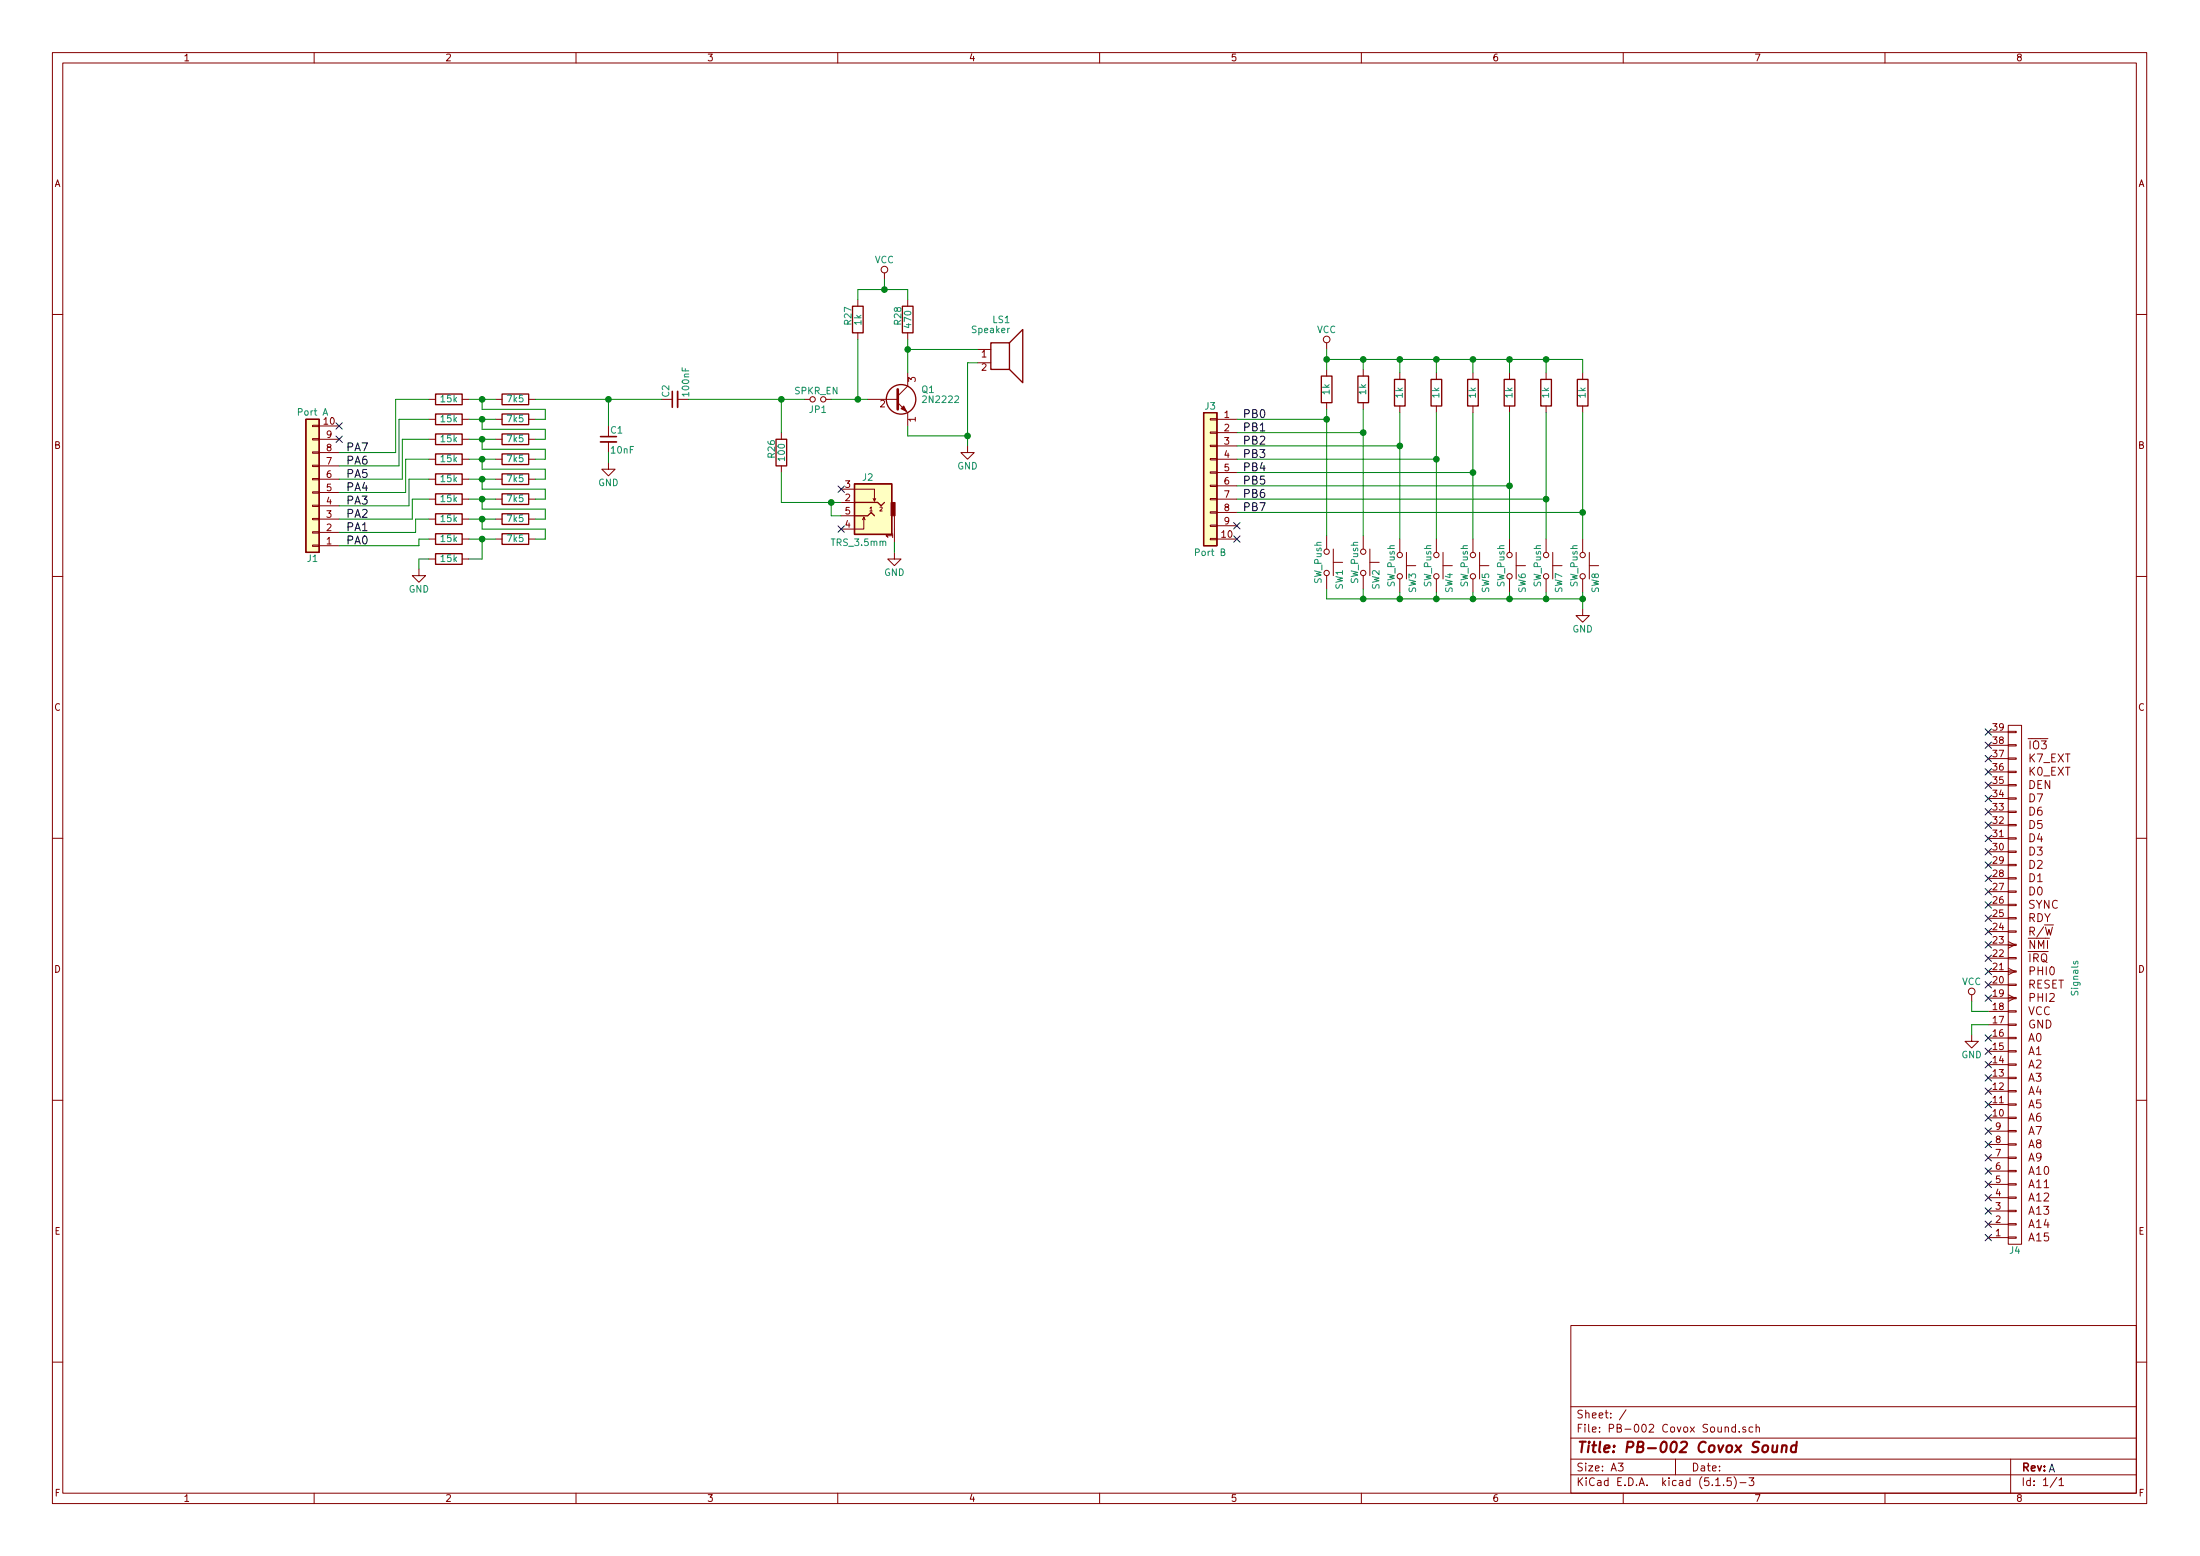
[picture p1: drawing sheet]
<svg xmlns="http://www.w3.org/2000/svg" width="420mm" height="297mm" viewBox="0 0 420 297" stroke-linecap="round" stroke-linejoin="round" font-family="sans-serif">
<g fill="none" stroke="#840000" stroke-width=".19">
<path d="M10 10h400v277h-400zM12 12h396v273.1h-396zM60 10v2M110 10v2M160 10v2M210 10v2M260 10v2M310 10v2M360 10v2M163.8 57.2v1.3M168.9 52.1v1.3M173.4 57.2v1.3"/>
<path d="M10 60h2M81.9 76.2h1.3M88.3 76.2h1.2M94.6 76.2h1.3M101 76.2h1.2M129.4 76.2h2M153.7 76.2h1M157.7 76.2h1M163.8 63.5v1.3M165.7 76.2h5.7M171.4 76.9l2 1.9v2.5M173.4 63.5v1.3"/>
<path d="M173.4 71.2v2.5l-2 1.9M186.7 66.7h2.5M186.7 69.3h2.5M231.1 79.9h1.3v.3h-1.3zM253.4 65.4v1.3M253.4 70.5v1.3M253.4 76.9v1.2M260.3 70.5v1.3M260.3 76.9v1.2M267.3 71.2v1.2M267.3 77.5v1.3M274.3 71.2v1.2"/>
<path d="M274.3 77.5v1.3M281.3 71.2v1.2M281.3 77.5v1.3M288.3 71.2v1.2M288.3 77.5v1.3M295.3 71.2v1.2M295.3 77.5v1.3M302.3 71.2v1.2M302.3 77.5v1.3M408 60h2M59.7 81.2h1.3v.2h-1.3zM59.7 83.7h1.3v.3h-1.3z"/>
<path d="M59.7 86.3h1.3v.2h-1.3zM59.7 88.8h1.3v.3h-1.3zM59.7 91.3h1.3v.3h-1.3zM59.7 93.9h1.3v.2h-1.3zM59.7 96.4h1.3v.3h-1.3zM59.7 99h1.3v.2h-1.3zM61 99.1h3.8M61 91.5h3.8M61 83.9h3.8M61 96.6h3.8M61 94h3.8M61 88.9h3.8"/>
<path d="M61 86.4h3.8M61 81.3h3.8M81.9 80h1.3M81.9 95.3h1.3M81.9 99.1h1.3M81.9 91.5h1.3M81.9 87.7h1.3M81.9 83.9h1.3M88.3 80h1.2M88.3 95.3h1.2M88.3 99.1h1.2M88.3 91.5h1.2"/>
<path d="M88.3 87.7h1.2M88.3 83.9h1.2M94.6 80h1.3M94.6 95.3h1.3M94.6 99.1h1.3M94.6 91.5h1.3M94.6 87.7h1.3M94.6 83.9h1.3M101 80h1.2M101 95.3h1.2M101 99.1h1.2M101 91.5h1.2"/>
<path d="M101 87.7h1.2M101 83.9h1.2M116.2 88.3v1.3h1.3l-1.3 1.2-1.3-1.2h1.3M116.2 84.4v2M149.2 82.6v1.3M149.2 88.9v1.3M160.7 93.4h6.3v2.3l.3-.5M160.7 95.9h2.5M160.7 98.5h2.5M165 98.7l-.3 .5M165.2 99.2l-.2-.5v2.3h-4.3M166.8 95.2l.2 .5"/>
<path d="M170.8 98.5v5M184.8 85.1v1.3h1.3l-1.3 1.3-1.3-1.3h1.3M231.1 97.7h1.3v.3h-1.3zM231.1 95.2h1.3v.2h-1.3zM231.1 92.6h1.3v.3h-1.3zM231.1 90.1h1.3v.2h-1.3zM231.1 87.5h1.3v.3h-1.3zM231.1 85h1.3v.3h-1.3zM231.1 82.5h1.3v.2h-1.3zM232.4 80h3.8M232.4 95.3h3.8M232.4 87.7h3.8"/>
<path d="M232.4 82.6h3.8M232.4 85.1h3.8M232.4 90.2h3.8M232.4 92.7h3.8M232.4 97.8h3.8M10 110h2M59.7 101.5h1.3v.3h-1.3zM59.7 104h1.3v.3h-1.3zM61 104.2h3.8M61 101.6h3.8M80 108.6v1.3h1.3l-1.3 1.3-1.3-1.3h1.3M81.9 102.9h1.3"/>
<path d="M81.9 106.7h1.3M88.3 102.9h1.2M88.3 106.7h1.2M94.6 102.9h1.3M101 102.9h1.2M170.8 105.4v1.3h1.3l-1.3 1.3-1.3-1.3h1.3M231.1 102.8h1.3v.2h-1.3zM231.1 100.2h1.3v.3h-1.3zM232.4 102.9h3.8M232.4 100.4h3.8M253.4 102.3v2.5M253.4 109.9v2.5"/>
<path d="M254.6 107.4h1.8M254.6 104.8v5.1M260.3 102.3v2.5M260.3 109.9v2.5M261.6 107.4h1.8M261.6 104.8v5.1M267.3 102.9v2.5M267.3 110.5v2.6M268.6 108h1.8M268.6 105.4v5.1M274.3 102.9v2.5M274.3 110.5v2.6"/>
<path d="M275.6 108h1.8M275.6 105.4v5.1M281.3 102.9v2.5M281.3 110.5v2.6M282.6 108h1.8M282.6 105.4v5.1M288.3 102.9v2.5M288.3 110.5v2.6M289.6 108h1.7M289.6 105.4v5.1M295.3 102.9v2.5M295.3 110.5v2.6"/>
<path d="M296.5 108h1.8M296.5 105.4v5.1M302.3 116.2v1.3h1.2l-1.2 1.3-1.3-1.3h1.3M302.3 102.9v2.5M302.3 110.5v2.6M303.5 108h1.8M303.5 105.4v5.1M408 110h2M379.7 139.7h3.8M383.5 138.5h2.6v99h-2.6zM383.5 139.6h1.6v.3h-1.6zM379.7 157.5h3.8"/>
<path d="M379.7 155h3.8M379.7 152.4h3.8M379.7 149.9h3.8M379.7 147.4h3.8M379.7 144.8h3.8M379.7 142.3h3.8M383.5 142.1h1.6v.3h-1.6zM383.5 144.7h1.6v.2h-1.6zM383.5 147.2h1.6v.3h-1.6zM383.5 149.8h1.6v.2h-1.6zM383.5 152.3h1.6v.3h-1.6zM383.5 154.8h1.6v.3h-1.6z"/>
<path d="M383.5 157.4h1.6v.2h-1.6zM383.5 159.9h1.6v.3h-1.6zM10 160h2M379.7 160.1h3.8M379.7 162.6h3.8M379.7 177.8h3.8M379.7 175.3h3.8M379.7 172.8h3.8M379.7 170.2h3.8M379.7 167.7h3.8M379.7 165.1h3.8M383.5 162.5h1.6v.2h-1.6z"/>
<path d="M383.5 165h1.6v.3h-1.6zM383.5 167.5h1.6v.3h-1.6zM383.5 170.1h1.6v.2h-1.6zM383.5 172.6h1.6v.3h-1.6zM383.5 175.2h1.6v.2h-1.6zM383.5 177.7h1.6v.3h-1.6zM383.5 179.7l1.3 .7-1.3 .6M408 160h2M376.6 197.5v1.3h1.2l-1.2 1.3-1.3-1.3h1.3M376.6 189.9v1.3M379.7 188h3.8M379.7 185.5h3.8"/>
<path d="M379.7 182.9h3.8M379.7 180.4h3.8M379.7 198.2h3.8M379.7 195.6h3.8M379.7 193.1h3.8M379.7 190.5h3.8M383.5 180.2h1.6v.3h-1.6zM383.5 182.8h1.6v.2h-1.6zM383.5 185.3h1.6v.3h-1.6zM383.5 187.9h1.6v.2h-1.6zM383.5 190.4h1.6v.3h-1.6zM383.5 192.9h1.6v.3h-1.6z"/>
<path d="M383.5 195.5h1.6v.2h-1.6zM383.5 198h1.6v.3h-1.6zM383.5 184.8l1.3 .7-1.3 .6M383.5 189.9l1.3 .6-1.3 .7M10 210h2M379.7 218.5h3.8M379.7 215.9h3.8M379.7 213.4h3.8M379.7 210.9h3.8M379.7 208.3h3.8M379.7 205.8h3.8M379.7 203.2h3.8"/>
<path d="M379.7 200.7h3.8M383.5 200.6h1.6v.2h-1.6zM383.5 203.1h1.6v.3h-1.6zM383.5 205.6h1.6v.3h-1.6zM383.5 208.2h1.6v.2h-1.6zM383.5 210.7h1.6v.3h-1.6zM383.5 213.3h1.6v.2h-1.6zM383.5 215.8h1.6v.3h-1.6zM383.5 218.3h1.6v.3h-1.6zM408 210h2M379.7 236.3h3.8M379.7 233.7h3.8"/>
<path d="M379.7 231.2h3.8M379.7 228.6h3.8M379.7 226.1h3.8M379.7 223.6h3.8M379.7 221h3.8M383.5 220.9h1.6v.2h-1.6zM383.5 223.4h1.6v.3h-1.6zM383.5 226h1.6v.2h-1.6zM383.5 228.5h1.6v.3h-1.6zM383.5 231h1.6v.3h-1.6zM383.5 233.6h1.6v.2h-1.6zM383.5 236.1h1.6v.3h-1.6z"/>
<path d="M300 253h108v32.1h-108zM10 260h2M300 278.5h108M300 274.5h108M300 268.5h108M309 279.3h1l-.5 .6 .4 .1v.7l-.2 .1-.7-.1M310.5 269.1l-1.2 2M320 278.5v3M329.5 272.5l.2-.1 .3 .1 .1 .9M331.4 272.5l-.4-.1-.3 .3 .1 .6 .2 .1 .4-.1M331.4 271.9v1.5M332.2 273.3v.1"/>
<path d="M333.4 272.5l-.4-.1-.2 .2 .1 .2 .5 .2v.3h-.6M334.7 272.5l-.4-.1-.3 .3 .1 .6 .2 .1 .4-.1M335.4 272.5l.2-.1 .3 .1 .1 .9M335.4 271.9v1.5M384 278.5v6.6M408 260h2M60 285.1v1.9M110 285.1v1.9M160 285.1v1.9M210 285.1v1.9M260 285.1v1.9M300 281.5h108"/>
<path d="M310 285.1v1.9M327.7 283.6h.8M329.2 283.5v.1M330.6 282.1h-.7l-.1 .7 .2-.1h.5l.2 .3-.1 .5-.2 .1-.6-.1M331.2 281.9a1.71 1.71 0 0 1 0 2.3M332.3 283h1.2M334 282.1h.9l-.5 .6 .5 .1v.7l-.2 .1-.7-.1M360 285.1v1.9M392.8 282l-1.3 2M393.2 282.5l.5-.4v1.5M393.2 283.6h.9"/>
<circle cx="168.9" cy="51.5" r=".63"/>
<circle cx="155.2" cy="76.2" r=".51"/>
<circle cx="157.2" cy="76.2" r=".51"/>
<circle cx="253.4" cy="64.8" r=".63"/>
<circle cx="253.4" cy="105.3" r=".51"/>
<circle cx="253.4" cy="109.4" r=".51"/>
<circle cx="260.3" cy="109.4" r=".51"/>
<circle cx="260.3" cy="105.3" r=".51"/>
<circle cx="267.3" cy="106" r=".51"/>
<circle cx="267.3" cy="110" r=".51"/>
<circle cx="274.3" cy="110" r=".51"/>
<circle cx="274.3" cy="106" r=".51"/>
<circle cx="281.3" cy="106" r=".51"/>
<circle cx="281.3" cy="110" r=".51"/>
<circle cx="288.3" cy="110" r=".51"/>
<circle cx="288.3" cy="106" r=".51"/>
<circle cx="295.3" cy="106" r=".51"/>
<circle cx="295.3" cy="110" r=".51"/>
<circle cx="302.3" cy="106" r=".51"/>
<circle cx="302.3" cy="110" r=".51"/>
<circle cx="376.6" cy="189.3" r=".63"/>
</g>
<path d="M338.6 275.9l-.1 1.2a.6 .6 0 0 0 .8-.1M339.4 275.9l-.1 1.3M340.4 276.1l.3-.2 .4 .1v1.2M340.4 275.9l-.2 1.3M343.1 276a.68 .68 0 0 0-1 .3l-.1 .5 .2 .3 .1 .1 .6-.1M343.2 275.2l-.3 2" fill="none" stroke="#840000" stroke-width=".41"/>
<g fill="none" stroke="#840000" stroke-width=".25">
<path d="M162.8 58.5h2v5h-2zM172.3 58.5h2.1v5h-2.1zM83.2 79h5.1v2.1h-5.1zM83.2 75.2h5.1v2.1h-5.1zM95.9 75.2h5.1v2.1h-5.1zM95.9 79h5.1v2.1h-5.1zM189.2 65.4h3.6v5.1h-3.6zM192.8 65.4l2.5-2.5v10.2l-2.5-2.6M229.9 78.8h2.5v25.4h-2.5zM252.3 71.8h2.1v5.1h-2.1zM259.3 71.8h2.1v5.1h-2.1zM266.3 72.4h2.1v5.1h-2.1z"/>
<path d="M273.3 72.4h2v5.1h-2zM280.3 72.4h2v5.1h-2zM287.3 72.4h2v5.1h-2zM294.3 72.4h2v5.1h-2zM301.2 72.4h2.1v5.1h-2.1zM58.4 80h2.6v25.4h-2.6zM83.2 94.3h5.1v2h-5.1zM83.2 98.1h5.1v2h-5.1zM83.2 90.5h5.1v2h-5.1zM83.2 86.7h5.1v2h-5.1zM83.2 82.8h5.1v2.1h-5.1zM95.9 94.3h5.1v2h-5.1z"/>
<path d="M95.9 98.1h5.1v2h-5.1zM95.9 86.7h5.1v2h-5.1zM95.9 90.5h5.1v2h-5.1zM95.9 82.8h5.1v2.1h-5.1zM148.2 83.9h2v5h-2zM163.2 92.4h7.1v9.6h-7.1zM163.2 98.5h2.5l.7-.7 .6 .7M163.2 95.9h4.4l.7 .7 .6-.7M83.2 101.9h5.1v2h-5.1zM83.2 105.7h5.1v2h-5.1zM95.9 101.9h5.1v2h-5.1z"/>
<circle cx="172.1" cy="76.2" r="2.82"/>
</g>
<g fill="#ffffc2" stroke="#ffffc2" stroke-width=".19">
<path d="M163.2 92.4h7.1v9.6h-7.1z"/>
<path d="M229.9 78.8h2.5v25.4h-2.5z"/>
<path d="M58.4 80h2.6v25.4h-2.6z"/>
</g>
<g fill="#840000" stroke="#840000" stroke-width=".19">
<path d="M170.2 95.9h.7v2.6h-.7z"/>
<path d="M172.1 78l.5-.5 .5 1z"/>
</g>
<path d="M61.7 79.3l.4-1.3 .5 1.3M396.1 183.6l-.1 .2 .2 .2h.2l.1-.4h.3v.4" fill="none" stroke="#008484" stroke-width=".19"/>
<path d="M129.4 74.7v3.1M114.7 84.4h3" fill="none" stroke="#840000" stroke-width=".33"/>
<path d="M128.4 74.7v3.1M114.7 83.3h3" fill="none" stroke="#840000" stroke-width=".3"/>
<path d="M171.4 74.3v3.8" fill="none" stroke="#840000" stroke-width=".51"/>
<g fill="none" stroke="#008400" stroke-width=".19">
<path d="M163.8 57.2v-1.9h9.6v1.9M168.9 53.4v1.9M81.9 76.2h-6.3v10.2h-10.8M89.5 76.2h5.1M92.1 76.2v1.9h12v1.9h-1.9M102.2 76.2h24.2M116.2 76.2v5.1M131.4 76.2h22.3M149.2 76.2v6.4M158.7 76.2h7M163.8 64.8v11.4M173.4 66.7h13.3"/>
<path d="M173.4 64.8v6.4M186.7 69.3h-1.9v15.8M253.4 66.7v3.8M253.4 78.1v24.2M253.4 68.6h48.9v2.6M260.3 68.6v1.9M260.3 78.1v24.2M267.3 68.6v2.6M267.3 78.8v24.1M274.3 68.6v2.6M274.3 78.8v24.1M281.3 68.6v2.6"/>
<path d="M281.3 78.8v24.1M288.3 68.6v2.6M288.3 78.8v24.1M295.3 68.6v2.6M295.3 78.8v24.1M302.3 78.8v24.1M81.9 95.3h-3.2v3.8h-13.9M81.9 99.1h-2.5v2.5h-14.6M81.9 91.5h-3.8v5.1h-13.3M81.9 83.9h-5.1v7.6h-12M81.9 87.7h-4.4v6.3h-12.7M81.9 80h-5.7v8.9h-11.4"/>
<path d="M89.5 99.1h5.1M89.5 95.3h5.1M89.5 91.5h5.1M89.5 87.7h5.1M89.5 83.9h5.1M89.5 80h5.1M92.1 95.3v1.9h12v1.9h-1.9M92.1 91.5v1.9h12v1.9h-1.9M92.1 80v2h12v1.9h-1.9M92.1 83.9v1.9h12v1.9h-1.9M92.1 87.7v1.9h12v1.9h-1.9M92.1 99.1v1.9h12v1.9h-1.9"/>
<path d="M116.2 86.4v1.9M149.2 90.2v5.7h11.5M158.7 95.9v2.6h2M173.4 81.3v1.9h11.4M236.2 95.3h59.1M236.2 87.7h38.1M236.2 80h17.2M236.2 82.6h24.1M236.2 85.1h31.1M236.2 90.2h45.1M236.2 92.7h52.1M236.2 97.8h66.1"/>
<path d="M81.9 102.9h-1.9v1.3h-15.2M81.9 106.7h-1.9v1.9M89.5 102.9h5.1M92.1 102.9v3.8h-2.6M170.8 103.5v1.9M253.4 112.4v1.9h48.9M260.3 112.4v1.9M267.3 113.1v1.2M274.3 113.1v1.2M281.3 113.1v1.2M288.3 113.1v1.2M295.3 113.1v1.2"/>
<path d="M302.3 113.1v3.1M376.6 191.2v1.9h3.1M379.7 195.6h-3.1v1.9"/>
</g>
<g fill="#008400" stroke="#008400" stroke-width=".25">
<circle cx="173.4" cy="66.7" r=".51"/>
<circle cx="288.3" cy="68.6" r=".51"/>
<circle cx="295.3" cy="68.6" r=".51"/>
<circle cx="253.4" cy="68.6" r=".51"/>
<circle cx="168.9" cy="55.3" r=".51"/>
<circle cx="163.8" cy="76.2" r=".51"/>
<circle cx="184.8" cy="83.2" r=".51"/>
<circle cx="158.8" cy="95.9" r=".51"/>
<circle cx="149.2" cy="76.2" r=".51"/>
<circle cx="274.3" cy="68.6" r=".51"/>
<circle cx="260.3" cy="82.6" r=".51"/>
<circle cx="253.4" cy="80" r=".51"/>
<circle cx="92.1" cy="76.2" r=".51"/>
<circle cx="92.1" cy="80" r=".51"/>
<circle cx="92.1" cy="83.9" r=".51"/>
<circle cx="92.1" cy="87.7" r=".51"/>
<circle cx="92.1" cy="91.5" r=".51"/>
<circle cx="92.1" cy="95.3" r=".51"/>
<circle cx="92.1" cy="99.1" r=".51"/>
<circle cx="92.1" cy="102.9" r=".51"/>
<circle cx="116.2" cy="76.2" r=".51"/>
<circle cx="281.3" cy="68.6" r=".51"/>
<circle cx="267.3" cy="85.1" r=".51"/>
<circle cx="274.3" cy="87.7" r=".51"/>
<circle cx="288.3" cy="92.7" r=".51"/>
<circle cx="267.3" cy="68.6" r=".51"/>
<circle cx="260.3" cy="68.6" r=".51"/>
<circle cx="302.3" cy="114.3" r=".51"/>
<circle cx="295.3" cy="114.3" r=".51"/>
<circle cx="288.3" cy="114.3" r=".51"/>
<circle cx="281.3" cy="114.3" r=".51"/>
<circle cx="274.3" cy="114.3" r=".51"/>
<circle cx="267.3" cy="114.3" r=".51"/>
<circle cx="260.3" cy="114.3" r=".51"/>
<circle cx="302.3" cy="97.8" r=".51"/>
<circle cx="281.3" cy="90.2" r=".51"/>
<circle cx="295.3" cy="95.3" r=".51"/>
</g>
<g fill="none" stroke="#000084" stroke-width=".19">
<path d="M64.2 83.2l1.2 1.3M64.2 80.7l1.2 1.2M65.4 83.2l-1.2 1.3M65.4 80.7l-1.2 1.2M160 92.8l1.3 1.2M161.3 92.8l-1.3 1.2M235.6 99.8l1.2 1.2M236.8 99.8l-1.2 1.2M160 100.4l1.3 1.2M161.3 100.4l-1.3 1.2M235.6 102.3l1.2 1.2M236.8 102.3l-1.2 1.2"/>
<path d="M379.1 139.1l1.2 1.2M380.3 139.1l-1.2 1.2M379.1 159.4l1.2 1.3M379.1 156.9l1.2 1.2M379.1 154.4l1.2 1.2M379.1 151.8l1.2 1.2M379.1 149.3l1.2 1.2M379.1 146.7l1.2 1.3M379.1 144.2l1.2 1.2M379.1 141.7l1.2 1.2M380.3 159.4l-1.2 1.3M380.3 156.9l-1.2 1.2"/>
<path d="M380.3 154.4l-1.2 1.2M380.3 151.8l-1.2 1.2M380.3 149.3l-1.2 1.2M380.3 146.7l-1.2 1.3M380.3 144.2l-1.2 1.2M380.3 141.7l-1.2 1.2M379.1 179.8l1.2 1.2M379.1 177.2l1.2 1.2M379.1 174.7l1.2 1.2M379.1 172.1l1.2 1.3M379.1 169.6l1.2 1.2M379.1 167.1l1.2 1.2"/>
<path d="M379.1 164.5l1.2 1.2M379.1 162l1.2 1.2M380.3 179.8l-1.2 1.2M380.3 177.2l-1.2 1.2M380.3 174.7l-1.2 1.2M380.3 172.1l-1.2 1.3M380.3 169.6l-1.2 1.2M380.3 167.1l-1.2 1.2M380.3 164.5l-1.2 1.2M380.3 162l-1.2 1.2M379.1 182.3l1.2 1.2M379.1 197.5l1.2 1.3"/>
<path d="M379.1 189.9l1.2 1.2M379.1 187.4l1.2 1.2M379.1 184.8l1.2 1.3M380.3 182.3l-1.2 1.2M380.3 197.5l-1.2 1.3M380.3 189.9l-1.2 1.2M380.3 187.4l-1.2 1.2M380.3 184.8l-1.2 1.3M379.1 215.3l1.2 1.2M379.1 217.9l1.2 1.2M379.1 212.8l1.2 1.2M379.1 210.2l1.2 1.3"/>
<path d="M379.1 207.7l1.2 1.2M379.1 205.2l1.2 1.2M379.1 202.6l1.2 1.2M379.1 200.1l1.2 1.2M380.3 215.3l-1.2 1.2M380.3 217.9l-1.2 1.2M380.3 212.8l-1.2 1.2M380.3 210.2l-1.2 1.3M380.3 207.7l-1.2 1.2M380.3 205.2l-1.2 1.2M380.3 202.6l-1.2 1.2M380.3 200.1l-1.2 1.2"/>
<path d="M379.1 235.6l1.2 1.3M379.1 233.1l1.2 1.2M379.1 230.6l1.2 1.2M379.1 228l1.2 1.2M379.1 225.5l1.2 1.2M379.1 222.9l1.2 1.3M379.1 220.4l1.2 1.2M380.3 235.6l-1.2 1.3M380.3 233.1l-1.2 1.2M380.3 230.6l-1.2 1.2M380.3 228l-1.2 1.2M380.3 225.5l-1.2 1.2"/>
<path d="M380.3 222.9l-1.2 1.3M380.3 220.4l-1.2 1.2"/>
</g>
<text font-size="2.8" fill="#840000" x="301" y="277.3">Title: PB-002 Covox Sound</text>
<g font-size="2.1">
<text x="237.8" y="79.8">PB0</text>
<text x="237.8" y="82.3">PB1</text>
<text x="66.3" y="88.7">PA6</text>
<text x="66.3" y="86.1">PA7</text>
<text x="237.8" y="87.4">PB3</text>
<text x="237.8" y="90">PB4</text>
<text x="237.8" y="84.9">PB2</text>
<text x="66.3" y="93.8">PA4</text>
<text x="66.3" y="91.2">PA5</text>
<text x="237.8" y="92.5">PB5</text>
<text x="237.8" y="95">PB6</text>
<text x="66.3" y="98.8">PA2</text>
<text x="66.3" y="96.3">PA3</text>
<text x="66.3" y="101.4">PA1</text>
<text x="237.8" y="97.6">PB7</text>
<text x="66.3" y="103.9">PA0</text>
</g>
<g font-size="2.1" fill="#840000">
<text x="387.5" y="143">IO3</text>
<text x="387.4" y="148.1">K0_EXT</text>
<text x="387.4" y="145.5">K7_EXT</text>
<text x="387.3" y="150.6">DEN</text>
<text x="387.5" y="155.7">D6</text>
<text x="387.5" y="153.1">D7</text>
<text x="387.5" y="160.8">D4</text>
<text x="387.5" y="158.2">D5</text>
<text x="387.5" y="165.8">D2</text>
<text x="387.5" y="163.3">D3</text>
<text x="387.3" y="173.5">SYNC</text>
<text x="387.5" y="170.9">D0</text>
<text x="387.5" y="168.4">D1</text>
<text x="387.3" y="176">RDY</text>
<text x="387.7" y="178.6">R/W</text>
<text x="387.4" y="183.7">IRQ</text>
<text x="387.5" y="181.1">NMI</text>
<text x="387.2" y="188.7">RESET</text>
<text x="387.6" y="186.2">PHI0</text>
<text x="387.6" y="191.2">PHI2</text>
<text x="387.3" y="193.8">VCC</text>
<text x="387.3" y="196.3">GND</text>
<text x="387.4" y="198.9">A0</text>
<text x="387.4" y="201.4">A1</text>
<text x="387.4" y="203.9">A2</text>
<text x="387.4" y="206.5">A3</text>
<text x="387.4" y="209">A4</text>
<text x="387.4" y="211.6">A5</text>
<text x="387.4" y="214.1">A6</text>
<text x="387.4" y="216.6">A7</text>
<text x="387.4" y="219.2">A8</text>
<text x="387.4" y="221.7">A9</text>
<text x="387.5" y="224.3">A10</text>
<text x="387.5" y="226.8">A11</text>
<text x="387.5" y="229.3">A12</text>
<text x="387.5" y="231.9">A13</text>
<text x="387.5" y="234.4">A14</text>
<text x="387.5" y="237">A15</text>
<text x="301" y="273.5">File: PB-002 Covox Sound.sch</text>
<text x="301" y="270.8">Sheet: /</text>
<text x="301" y="280.9">Size: A3</text>
<text x="323" y="280.9">Date:</text>
<text x="301" y="283.7">KiCad E.D.A. kicad (5.1.5)-3</text>
<text x="386" y="283.7">Id: 1/1</text>
</g>
<text font-size="2.1" fill="#0000c2" x="386" y="280.9">Rev: A</text>
<g font-size="1.8" fill="#840000">
<text x="35" y="11.7">1</text>
<text x="85" y="11.7">2</text>
<text x="135" y="11.7">3</text>
<text x="185" y="11.7">4</text>
<text x="235" y="11.7">5</text>
<text x="285" y="11.7">6</text>
<text x="335" y="11.7">7</text>
<text x="385" y="11.7">8</text>
<text x="10.4" y="35.7">A</text>
<text x="408.4" y="35.7">A</text>
<text x="187.5" y="68.2">1</text>
<text x="187.5" y="70.8">2</text>
<text x="168.1" y="77.8">2</text>
<text x="174.9" y="72.9" transform="rotate(-90 174.9 72.9)">3</text>
<text x="61.9" y="81.1">10</text>
<text x="62.4" y="83.6">9</text>
<text x="174.9" y="80.5" transform="rotate(-90 174.9 80.5)">1</text>
<text x="233.8" y="79.8">1</text>
<text x="233.8" y="82.3">2</text>
<text x="10.4" y="85.7">B</text>
<text x="62.4" y="88.7">7</text>
<text x="62.4" y="86.1">8</text>
<text x="233.8" y="84.9">3</text>
<text x="233.8" y="87.4">4</text>
<text x="233.8" y="90">5</text>
<text x="408.4" y="85.7">B</text>
<text x="62.4" y="93.8">5</text>
<text x="62.4" y="91.2">6</text>
<text x="161.4" y="95.7">2</text>
<text x="161.4" y="93.1">3</text>
<text x="233.8" y="92.5">6</text>
<text x="233.8" y="95">7</text>
<text x="62.4" y="101.4">2</text>
<text x="62.4" y="98.8">3</text>
<text x="62.4" y="96.3">4</text>
<text x="161.4" y="100.7">4</text>
<text x="161.4" y="98.2">5</text>
<text x="233.8" y="97.6">8</text>
<text x="233.8" y="100.1">9</text>
<text x="62.4" y="103.9">1</text>
<text x="170.6" y="102.8" transform="rotate(-90 170.6 102.8)">1</text>
<text x="233.3" y="102.7">10</text>
<text x="10.4" y="135.7">C</text>
<text x="408.4" y="135.7">C</text>
<text x="380.7" y="142">38</text>
<text x="380.7" y="139.5">39</text>
<text x="380.7" y="149.6">35</text>
<text x="380.7" y="147.1">36</text>
<text x="380.7" y="144.6">37</text>
<text x="380.7" y="154.7">33</text>
<text x="380.7" y="152.2">34</text>
<text x="380.7" y="159.8">31</text>
<text x="380.7" y="157.3">32</text>
<text x="380.7" y="162.3">30</text>
<text x="380.7" y="167.4">28</text>
<text x="380.7" y="164.9">29</text>
<text x="380.7" y="172.5">26</text>
<text x="380.7" y="170">27</text>
<text x="380.7" y="177.6">24</text>
<text x="380.7" y="175">25</text>
<text x="10.4" y="185.7">D</text>
<text x="380.7" y="185.2">21</text>
<text x="380.7" y="182.7">22</text>
<text x="380.7" y="180.1">23</text>
<text x="408.4" y="185.7">D</text>
<text x="380.7" y="187.7">20</text>
<text x="380.7" y="190.3">19</text>
<text x="380.7" y="197.9">16</text>
<text x="380.7" y="195.4">17</text>
<text x="380.7" y="192.8">18</text>
<text x="380.7" y="203">14</text>
<text x="380.7" y="200.4">15</text>
<text x="380.7" y="208.1">12</text>
<text x="380.7" y="205.5">13</text>
<text x="380.7" y="213.1">10</text>
<text x="380.7" y="210.6">11</text>
<text x="381.2" y="215.7">9</text>
<text x="381.2" y="220.8">7</text>
<text x="381.2" y="218.2">8</text>
<text x="381.2" y="225.8">5</text>
<text x="381.2" y="223.3">6</text>
<text x="381.2" y="233.5">2</text>
<text x="381.2" y="230.9">3</text>
<text x="381.2" y="228.4">4</text>
<text x="10.4" y="235.7">E</text>
<text x="381.2" y="236">1</text>
<text x="408.4" y="235.7">E</text>
<text x="10.5" y="285.7">F</text>
<text x="35" y="286.7">1</text>
<text x="85" y="286.7">2</text>
<text x="135" y="286.7">3</text>
<text x="185" y="286.7">4</text>
<text x="235" y="286.7">5</text>
<text x="285" y="286.7">6</text>
<text x="335" y="286.7">7</text>
<text x="385" y="286.7">8</text>
<text x="408.5" y="285.7">F</text>
</g>
<g font-size="1.8" fill="#008484">
<text x="167.1" y="50.3">VCC</text>
<text x="162.6" y="62" transform="rotate(-90 162.6 62)">R27</text>
<text x="164.5" y="62" transform="rotate(-90 164.5 62)">1k</text>
<text x="172.1" y="62" transform="rotate(-90 172.1 62)">R28</text>
<text x="174" y="62.5" transform="rotate(-90 174 62.5)">470</text>
<text x="185.8" y="63.6">Speaker</text>
<text x="189.6" y="61.7">LS1</text>
<text x="251.5" y="63.6">VCC</text>
<text x="84.3" y="76.8">15k</text>
<text x="97" y="76.8">7k5</text>
<text x="127.8" y="75.8" transform="rotate(-90 127.8 75.8)">C2</text>
<text x="131.6" y="75.5" transform="rotate(-90 131.6 75.5)">100nF</text>
<text x="151.8" y="75.3">SPKR_EN</text>
<text x="176.1" y="75">Q1</text>
<text x="176.6" y="76.9">2N2222</text>
<text x="253.9" y="75.3" transform="rotate(-90 253.9 75.3)">1k</text>
<text x="260.9" y="75.3" transform="rotate(-90 260.9 75.3)">1k</text>
<text x="267.9" y="75.9" transform="rotate(-90 267.9 75.9)">1k</text>
<text x="274.9" y="75.9" transform="rotate(-90 274.9 75.9)">1k</text>
<text x="281.9" y="75.9" transform="rotate(-90 281.9 75.9)">1k</text>
<text x="288.8" y="75.9" transform="rotate(-90 288.8 75.9)">1k</text>
<text x="295.8" y="75.9" transform="rotate(-90 295.8 75.9)">1k</text>
<text x="302.8" y="75.9" transform="rotate(-90 302.8 75.9)">1k</text>
<text x="57" y="79.3">Port A</text>
<text x="84.3" y="80.6">15k</text>
<text x="97" y="80.6">7k5</text>
<text x="116.7" y="82.8">C1</text>
<text x="154.6" y="78.8">JP1</text>
<text x="230.2" y="78.2">J3</text>
<text x="84.3" y="88.2">15k</text>
<text x="84.3" y="84.4">15k</text>
<text x="97" y="88.2">7k5</text>
<text x="97" y="84.4">7k5</text>
<text x="116.8" y="86.6">10nF</text>
<text x="148" y="87.4" transform="rotate(-90 148 87.4)">R26</text>
<text x="149.9" y="87.9" transform="rotate(-90 149.9 87.9)">100</text>
<text x="182.8" y="89.6">GND</text>
<text x="84.3" y="95.8">15k</text>
<text x="84.3" y="92">15k</text>
<text x="97" y="95.8">7k5</text>
<text x="97" y="92">7k5</text>
<text x="114.2" y="92.8">GND</text>
<text x="164.8" y="91.8">J2</text>
<text x="84.3" y="99.7">15k</text>
<text x="97" y="99.7">7k5</text>
<text x="58.7" y="107.3">J1</text>
<text x="84.3" y="103.5">15k</text>
<text x="84.3" y="107.3">15k</text>
<text x="97" y="103.5">7k5</text>
<text x="159" y="104.2">TRS_3.5mm</text>
<text x="228.5" y="106.1">Port B</text>
<text x="78.1" y="113.1">GND</text>
<text x="168.9" y="109.9">GND</text>
<text x="252.4" y="111.4" transform="rotate(-90 252.4 111.4)">SW_Push</text>
<text x="256.5" y="112.5" transform="rotate(-90 256.5 112.5)">SW1</text>
<text x="259.4" y="111.4" transform="rotate(-90 259.4 111.4)">SW_Push</text>
<text x="263.4" y="112.5" transform="rotate(-90 263.4 112.5)">SW2</text>
<text x="266.4" y="112.1" transform="rotate(-90 266.4 112.1)">SW_Push</text>
<text x="270.4" y="113.2" transform="rotate(-90 270.4 113.2)">SW3</text>
<text x="273.4" y="112.1" transform="rotate(-90 273.4 112.1)">SW_Push</text>
<text x="277.4" y="113.2" transform="rotate(-90 277.4 113.2)">SW4</text>
<text x="280.3" y="112.1" transform="rotate(-90 280.3 112.1)">SW_Push</text>
<text x="284.4" y="113.2" transform="rotate(-90 284.4 113.2)">SW5</text>
<text x="287.3" y="112.1" transform="rotate(-90 287.3 112.1)">SW_Push</text>
<text x="291.4" y="113.2" transform="rotate(-90 291.4 113.2)">SW6</text>
<text x="294.3" y="112.1" transform="rotate(-90 294.3 112.1)">SW_Push</text>
<text x="298.4" y="113.2" transform="rotate(-90 298.4 113.2)">SW7</text>
<text x="301.3" y="112.1" transform="rotate(-90 301.3 112.1)">SW_Push</text>
<text x="305.4" y="113.2" transform="rotate(-90 305.4 113.2)">SW8</text>
<text x="300.3" y="120.7">GND</text>
<text x="374.7" y="188">VCC</text>
<text x="396.9" y="189.9" transform="rotate(-90 396.9 189.9)">Signals</text>
<text x="374.6" y="202">GND</text>
<text x="383.8" y="239.4">J4</text>
</g>
<g font-size="1.1" fill="#840000">
<text x="166.1" y="97.6">1</text>
<text x="168" y="97.6">2</text>
</g>
</svg>
